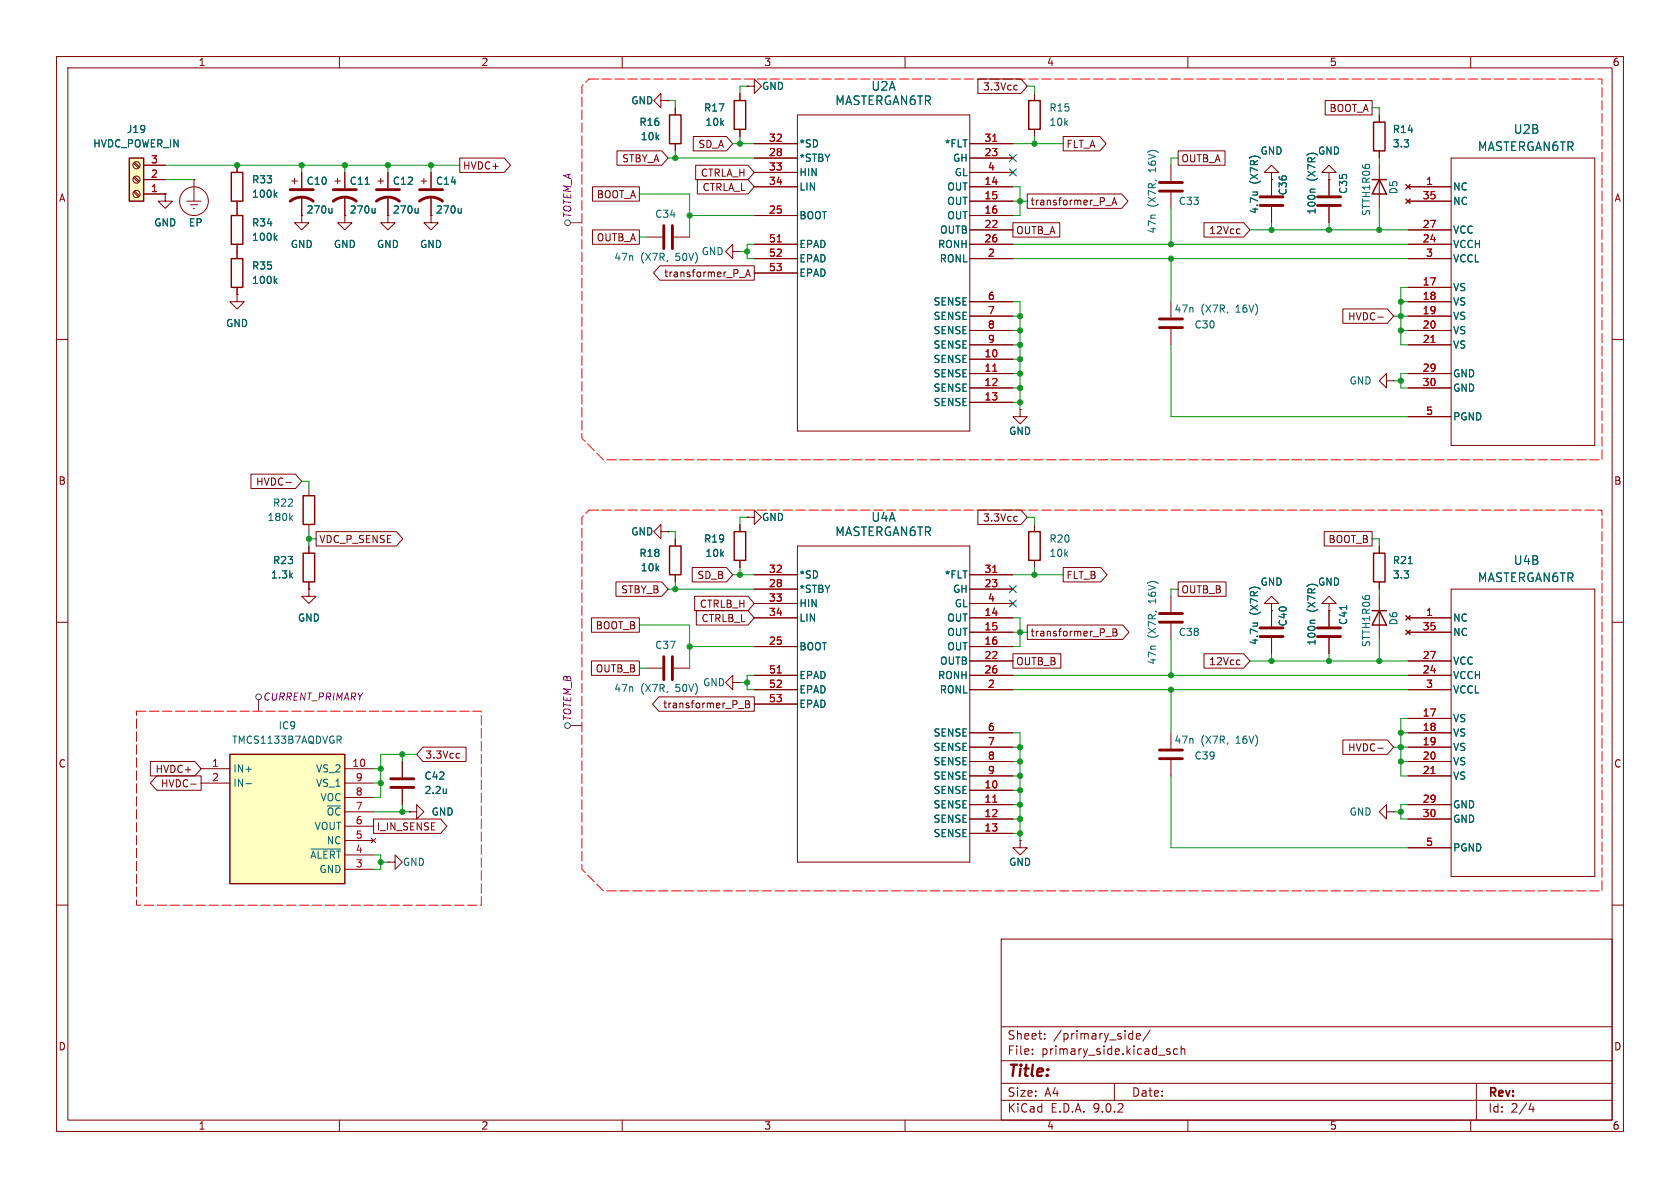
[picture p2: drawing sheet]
<svg xmlns="http://www.w3.org/2000/svg" width="297mm" height="210mm" viewBox="0 0 297 210" stroke-linecap="round" stroke-linejoin="round" font-family="sans-serif">
<g fill="none" stroke="#840000" stroke-width=".18">
<path d="M10 10h277v190h-277zM12 12h273v186h-273zM60 10v2M110 10v2M119.4 19.1v1.2M160 10v2M210 10v2M260 10v2M74.4 32h1M74.9 31.5v1M76.2 38.1v1.3h1.3l-1.3 1.2-1.3-1.2h1.3M76.2 38.1h.1"/>
<path d="M76.2 30.5v2.8M76.2 34.8v3.3M119.4 25.4v1.3M224.8 30.5h1.3l-1.3-1.3-1.3 1.3h1.3v1.3M224.8 31.8h.1M224.8 31.8v2.7M224.8 36.6v2.8M234.9 30.5h1.3l-1.3-1.3-1.2 1.3h1.2v1.3M234.9 31.8h.1M234.9 31.8v2.7M234.9 36.6v2.8M207 53.3v2.8"/>
<path d="M207 58.2v2.8M10 60h2M180.3 72.4v1.3h1.3l-1.3 1.2-1.2-1.2h1.2M180.3 72.4h.1M285 60h2M54.6 86.4v1.2M54.6 92.7v1.3M54.6 96.5v1.3M182.9 92.7v1.3M182.9 99.1v1.2M243.8 96.5v1.3M10 110h2"/>
<path d="M54.6 104.1v1.3h1.3l-1.3 1.3-1.3-1.3h1.3M54.6 104.1h.1M54.6 102.9v1.2M114.3 118.1h2.8M119.1 118.1h2.8M207 105.4v2.8M207 110.2v2.8M224.8 106.7h1.3l-1.3-1.3-1.3 1.3h1.3v1.3M224.8 108h.1M224.8 108v2.7M224.8 112.8v2.8M234.9 106.7h1.3l-1.3-1.3-1.2 1.3h1.2v1.3"/>
<path d="M234.9 108h.1M234.9 108v2.7M234.9 112.8v2.8M243.8 102.9v1.2M285 110h2M207 129.5v2.8M207 134.4v2.8M10 160h2M177 166h108v32h-108zM285 160h2M60 198v2M110 198v2"/>
<path d="M160 198v2M177 194.5h108M177 191.5h108M177 187.5h108M177 181.5h108M182.5 186.3v.1M182.5 185.5v.1M184.7 183.6v.1M184.7 182.8v.1M197 191.5v3M200.1 182.7l.1 .1M200.2 182.2v1.5"/>
<path d="M200.2 183.6l-.1 .1M200.9 183.2l.7-.1-.1-.3-.4-.1-.2 .2 .1 .7h.5M203.3 182.1l-1.3 2M206.5 185.9l.3 .1 .1 .2-.2 .2h-.3M206.5 185.4l.3 .1M208.2 185.5l-.5-.1-.2 .3v.4l.1 .2h.6M208.8 185.5l.2-.1 .4 .1 .1 .9M208.8 184.9v1.5M210 198v2M260 198v2M261 191.5v6.5M270.7 195l-.4 1.1h.9"/>
<path d="M271 195.6v1"/>
</g>
<path d="M118.4 20.3h2v5.1h-2zM53.6 97.8h2v5.1h-2zM53.6 87.6h2v5.1h-2zM181.9 94h2v5.1h-2zM242.8 97.8h2.1v5.1h-2.1z" fill="none" stroke="#840000" stroke-width=".25"/>
<path d="M81.5 36.8v.9M81.5 37.5l-.1 .2M221.5 33.9h.8M222.2 33.9l.1 .1M232.5 33.4h-.7l-.2 .2M51.4 91.5l.3 .5M51.7 91.2l-.5 .5M249 99.6h.7M221.5 110.1h.8M222.2 110.1l.1 .1M232.5 109.6h-.7l-.2 .2M238.1 107v.8" fill="none" stroke="#006464" stroke-width=".18"/>
<g fill="none" stroke="#840000" stroke-width=".51">
<path d="M74.2 35.6a3.3 3.3 0 0 1 4 0M74.2 33.5h4M222.8 34.8h4M222.8 36.3h4M232.9 34.8h4.1M232.9 36.3h4.1M205 56.4h4M205 57.9h4M117.3 116.1v4M118.9 116.1v4M205 108.5h4M205 110h4"/>
<path d="M222.8 111h4M222.8 112.5h4M232.9 111h4.1M232.9 112.5h4.1M205 132.6h4M205 134.1h4"/>
</g>
<path d="M40.6 133.4h20.4v22.8h-20.4z" fill="#ffffc2"/>
<path d="M129.8 17.8h2v5.1h-2zM181.9 17.8h2v5.1h-2zM242.6 31.8h2.5M242.8 21.6h2.1v5.1h-2.1zM243.8 31.8l1.3 2.5h-2.5zM118.4 96.5h2v5.1h-2zM129.8 94h2v5.1h-2zM242.6 108h2.5M243.8 108l1.3 2.5h-2.5zM40.6 133.4h20.4v22.8h-20.4z" fill="none" stroke="#840000" stroke-width=".25"/>
<g fill="none" stroke="#840000" stroke-width=".18">
<path d="M116.8 17.8v-1.3l-1.2 1.3 1.2 1.3v-1.3h1.3M118.1 17.8h.1M130.8 16.5v1.3M132.1 15.2h1.2v-1.2l1.3 1.2-1.3 1.3v-1.3M132.1 15.2h.1M182.9 16.5v1.3M29.2 34.3v1.3h1.3l-1.3 1.2-1.3-1.2h1.3M29.2 34.3h.1M33 35.6h2.6M33.7 36.2h1.2M34.2 36.8h.2M34.3 31.8h.1"/>
<path d="M34.3 31.8v3.8M130.8 22.9v1.2M133.3 25.4h7.7M133.3 27.9h7.7M133.3 30.5h7.7M133.3 33h7.7M133.3 38.1h7.7M141 20.3h30.4v55.9h-30.4zM171.4 25.4h7.7M171.4 27.9h7.7M171.4 30.5h7.7M171.4 33h7.7"/>
<path d="M171.4 38.1h7.7M171.4 35.6h7.7M182.9 22.9v1.2M207 29.2v2.8M207 34v2.8M243.8 20.3v1.3M243.8 26.7v1.2M243.8 29.2v7.6M248.5 32.6l.8 .8M248.5 35.2l.8 .7M248.9 33h7.6M248.9 35.6h7.6"/>
<path d="M249.3 32.6l-.8 .8M249.3 35.2l-.8 .7M256.5 27.9h25.4v50.8h-25.4zM129.5 44.5v-1.3l-1.2 1.3 1.2 1.2v-1.2h1.3M130.8 44.5h.1M133.3 43.2h7.7M133.3 45.7h7.7M133.3 48.3h7.7M171.4 43.2h7.7M171.4 45.7h7.7M171.4 40.6h7.7M171.4 53.3h7.7"/>
<path d="M171.4 55.9h7.7M171.4 58.4h7.7M248.9 43.2h7.6M248.9 45.7h7.6M248.9 40.6h7.6M248.9 53.3h7.6M248.9 55.9h7.6M248.9 58.4h7.6M248.9 50.8h7.6M171.4 61h7.7M171.4 63.5h7.7M171.4 66h7.7"/>
<path d="M171.4 68.6h7.7M171.4 71.1h7.7M245.1 67.3v-1.3l-1.3 1.3 1.3 1.3v-1.3h1.3M246.4 67.3h.1M248.9 61h7.6M248.9 66h7.6M248.9 68.6h7.6M248.9 73.7h7.6M116.8 94v-1.3l-1.2 1.3 1.2 1.3v-1.3h1.3M118.1 94h.1M119.4 95.3v1.2M130.8 92.7v1.3"/>
<path d="M130.8 99.1v1.2M132.1 91.4h1.2v-1.2l1.3 1.2-1.3 1.3v-1.3M132.1 91.4h.1M141 96.5h30.4v55.9h-30.4zM119.4 101.6v1.3M133.3 104.1h7.7M133.3 109.2h7.7M133.3 119.4h7.7M133.3 101.6h7.7M133.3 106.7h7.7M133.3 114.3h7.7M171.4 104.1h7.7"/>
<path d="M171.4 109.2h7.7M171.4 111.8h7.7M171.4 116.8h7.7M171.4 119.4h7.7M171.4 101.6h7.7M171.4 106.7h7.7M171.4 114.3h7.7M243.8 105.4v7.6M248.5 108.8l.8 .8M248.5 111.4l.8 .7M248.9 109.2h7.6M248.9 111.8h7.6"/>
<path d="M248.9 116.8h7.6M248.9 119.4h7.6M249.3 108.8l-.8 .8M249.3 111.4l-.8 .7M256.5 104.1h25.4v50.8h-25.4zM35.6 135.9h5M35.6 138.4h5M61 135.9h5M61 138.4h5M71.1 134.6v2.8M71.1 139.4v2.8M129.5 120.7v-1.3l-1.2 1.3 1.2 1.2v-1.2h1.3"/>
<path d="M130.8 120.7h.1M133.3 121.9h7.7M133.3 124.5h7.7M171.4 121.9h7.7M171.4 129.5h7.7M171.4 132.1h7.7M171.4 134.6h7.7M171.4 137.2h7.7M171.4 139.7h7.7M248.9 121.9h7.6M248.9 127h7.6M248.9 129.5h7.6"/>
<path d="M248.9 132.1h7.6M248.9 134.6h7.6M248.9 137.2h7.6M61 141h5M61 143.5h5M61 146.1h5M61 148.6h5M61 151.1h5M61 153.7h5M65.7 148.2l.7 .8M66.4 148.2l-.7 .8M68.6 152.4h1.2v-1.3l1.3 1.3-1.3 1.3v-1.3"/>
<path d="M68.6 152.4h.1M72.4 143.5h1.3v-1.3l1.2 1.3-1.2 1.3v-1.3M72.4 143.5h.1M171.4 142.2h7.7M171.4 144.8h7.7M171.4 147.3h7.7M180.3 148.6v1.3h1.3l-1.3 1.2-1.2-1.2h1.2M180.3 148.6h.1M245.1 143.5v-1.3l-1.3 1.3 1.3 1.3v-1.3h1.3M246.4 143.5h.1M248.9 142.2h7.6M248.9 144.8h7.6"/>
<path d="M248.9 149.9h7.6"/>
<circle cx="34.3" cy="35.6" r="2.54"/>
</g>
<path d="M43.5 138.5h1M59.9 130.8l.4 .6M60.2 130.2l.1 .2-.1 .3M78.9 139.4v.9M55 150.1h5.2M78.9 140.2h.1" fill="none" stroke="#006464" stroke-width=".18"/>
<path d="M175.5 25h.7M137.4 42.8h.7M175.5 65.6h.7M253 60.5h.7M137.4 119h.7M175.5 101.2h.7M253 136.7h.7M175.5 141.8h.7" fill="none" stroke="#a90000" stroke-width=".18"/>
<path d="M205 32.3h4M205 33.8h4M69.1 137.7h4.1M69.1 139.2h4.1" fill="none" stroke="#840000" stroke-width=".51"/>
<path d="M22.9 27.9h2.5v7.7h-2.5z" fill="#ffffc2"/>
<path d="M22.9 27.9h2.5v7.7h-2.5zM40.9 30.5h2v5.1h-2zM40.9 38.1h2v5.1h-2zM40.9 45.7h2v5.1h-2z" fill="none" stroke="#840000" stroke-width=".25"/>
<g fill="none" stroke="#840000" stroke-width=".18">
<path d="M118.1 17.8h.1M119.4 19.1v1.2M130.8 16.5v1.3M132.1 15.2h.1M172.9 14h7.6l1.1 1.2-1.1 1.3h-7.6zM179.5 15.1h.3M179.8 15.8l-.3 .1M234.3 17.8h8.3v2.5h-8.3zM23.6 34l.9 .8M23.6 31.4l.9 .9M23.6 28.9l.9 .8M23.8 33.8l.9 .8"/>
<path d="M23.8 31.2l.9 .9M23.8 28.7l.9 .8M25.4 34.3h3.8M25.4 31.8h3.8M25.4 29.2h3.8M29.2 34.3h.1M34.3 31.8h.1M41.9 29.2v1.3M41.9 35.6v2.5M51.6 32h1M52.1 31.5v1M53.3 38.1v1.3h1.3l-1.3 1.2-1.2-1.2h1.2"/>
<path d="M53.3 38.1h.1M53.3 30.5v2.8M53.3 34.8v3.3M59.2 32h1M59.7 31.5v1M61 38.1v1.3h1.2l-1.2 1.2-1.3-1.2h1.3M61 38.1h.1M61 30.5v2.8M61 34.8v3.3M66.8 32h1M67.3 31.5v1M68.6 38.1v1.3h1.2l-1.2 1.2-1.3-1.2h1.3"/>
<path d="M68.6 38.1h.1M68.6 30.5v2.8M68.6 34.8v3.3M76.2 38.1h.1M76.2 30.5v2.8M76.2 34.8v3.3M81.3 27.9h7.8l1.2 1.3-1.2 1.3h-7.8zM104.7 33h8.3v2.6h-8.3zM109.1 26.7h7.9l1.1 1.2-1.1 1.3h-7.9zM119.4 25.4v1.3M122.6 24.1h5.8l1.1 1.3-1.1 1.3h-5.8zM123 29.2h9.2l1.1 1.3-1.1 1.3h-9.2z"/>
<path d="M123.3 31.7h8.9l1.1 1.3-1.1 1.3h-8.9zM130.8 22.9v1.2M133.3 33h7.7M133.3 25.4h7.7M133.3 27.9h7.7M133.3 30.5h7.7M133.3 38.1h7.7M171.4 33h7.7M171.4 35.6h7.7M171.4 25.4h7.7M171.4 27.9h7.7M171.4 30.5h7.7"/>
<path d="M171.4 38.1h7.7M179.1 39.4h8.3v2.5h-8.3zM181.6 34.3h16.7l1.1 1.3-1.1 1.2h-16.7zM188 24.1h6.4l1.1 1.3-1.1 1.3h-6.4zM195.5 36.4h1M196.6 36.2l.4-1.2 .4 1.2M196.7 35.9h.6M208.3 26.7h8.3v2.5h-8.3zM212.8 39.4h7.1l1.1 1.2-1.1 1.3h-7.1zM224.8 31.8h.1M224.8 31.8v2.7M224.8 36.6v2.8"/>
<path d="M234.9 31.8h.1M234.9 31.8v2.7M234.9 36.6v2.8M243.8 20.3v1.3M243.8 26.7v1.2M248.5 32.6l.8 .8M248.5 35.2l.8 .7M248.9 33h7.6M248.9 35.6h7.6M249.3 32.6l-.8 .8M249.3 35.2l-.8 .7M41.9 52.1v1.2h1.3l-1.3 1.3-1.3-1.3h1.3"/>
<path d="M41.9 52.1h.1M41.9 43.2v2.5M41.9 50.8v1.3M104.7 40.6h8.3v2.6h-8.3zM114.3 41.9h2.8M116.7 47h16.6v2.5h-16.6l-1.2-1.2zM119.1 41.9h2.8M130.7 49.1h1M131.8 48.9l.4-1.2 .5 1.2M131.9 48.6h.6M133.3 43.2h7.7M133.3 45.7h7.7"/>
<path d="M133.3 48.3h7.7M171.4 40.6h7.7M171.4 43.2h7.7M171.4 45.7h7.7M171.4 53.3h7.7M171.4 55.9h7.7M171.4 58.4h7.7M219.1 40.5h.1M219.2 41.2l-.1 .1M237.4 54.6h7.9l1.1 1.3-1.1 1.3h-7.9zM243.6 56.1h.9M248.9 40.6h7.6"/>
<path d="M248.9 43.2h7.6M248.9 45.7h7.6M248.9 50.8h7.6M248.9 53.3h7.6M248.9 55.9h7.6M248.9 58.4h7.6M171.4 61h7.7M171.4 66h7.7M171.4 68.6h7.7M171.4 63.5h7.7M171.4 71.1h7.7M180.3 72.4h.1"/>
<path d="M248.9 61h7.6M248.9 66h7.6M248.9 68.6h7.6M248.9 73.7h7.6M44.4 83.8h7.8l1.1 1.3-1.1 1.3h-7.8zM50.5 85.3h1M54.6 96.5v1.3M55.9 94h14.2l1.1 1.3-1.1 1.2h-14.2zM118.1 94h.1M119.4 95.3v1.2M130.8 92.7v1.3M130.8 99.1v1.2"/>
<path d="M132.1 91.4h.1M172.9 90.2h7.6l1.1 1.2-1.1 1.3h-7.6zM179.5 91.3h.3M179.8 92l-.3 .1M234.1 94h8.5v2.5h-8.5zM243.8 96.5v1.3M54.6 104.1h.1M54.6 102.9v1.2M104.6 109.2h8.4v2.6h-8.4zM104.6 116.8h8.4v2.6h-8.4zM108.9 102.9h8.1l1.1 1.2-1.1 1.3h-8.1zM119.4 101.6v1.3"/>
<path d="M122.4 100.3h6l1.1 1.3-1.1 1.3h-6zM122.8 105.4h9.4l1.1 1.3-1.1 1.3h-9.4zM123.1 107.9h9.1l1.1 1.3-1.1 1.3h-9.1zM133.3 109.2h7.7M133.3 119.4h7.7M133.3 101.6h7.7M133.3 104.1h7.7M133.3 106.7h7.7M133.3 114.3h7.7M171.4 111.8h7.7M171.4 109.2h7.7M171.4 116.8h7.7"/>
<path d="M171.4 119.4h7.7M171.4 101.6h7.7M171.4 104.1h7.7M171.4 106.7h7.7M171.4 114.3h7.7M179.1 115.6h8.4v2.5h-8.4zM181.6 110.5h16.9l1.1 1.3-1.1 1.2h-16.9zM188 100.3h6.6l1.1 1.3-1.1 1.3h-6.6zM195.5 112.6h1M196.8 111.2h.4l.2 .2-.2 .4 .2 .1 .1 .3-.3 .2h-.4zM196.8 111.8h.4M208.3 102.9h8.5v2.5h-8.5z"/>
<path d="M212.8 115.6h7.1l1.1 1.2-1.1 1.3h-7.1zM219.1 116.7h.1M219.2 117.4l-.1 .1M224.8 108h.1M224.8 108v2.7M224.8 112.8v2.8M234.9 108h.1M234.9 108v2.7M234.9 112.8v2.8M243.8 102.9v1.2M248.5 108.8l.8 .8M248.5 111.4l.8 .7"/>
<path d="M248.9 111.8h7.6M248.9 109.2h7.6M248.9 116.8h7.6M248.9 119.4h7.6M249.3 108.8l-.8 .8M249.3 111.4l-.8 .7M26.6 134.6h7.8l1.2 1.3-1.2 1.3h-7.8zM27.7 137.2h7.9v2.5h-7.9l-1.1-1.3zM33.7 138.6h1M71.1 134.6v2.8M71.1 139.4v2.8M74.8 132.1h7.6v2.5h-7.6l-1.1-1.2z"/>
<path d="M80.9 133.2h.3M81.2 134h-.3M116.5 123.2h16.8v2.5h-16.8l-1.1-1.2zM130.5 125.3h1M131.8 123.9h.4l.3 .2-.3 .4 .3 .1v.3l-.2 .2h-.5zM131.8 124.5h.4M133.3 124.5h7.7M133.3 121.9h7.7M171.4 121.9h7.7M171.4 129.5h7.7M171.4 132.1h7.7M171.4 134.6h7.7"/>
<path d="M171.4 137.2h7.7M171.4 139.7h7.7M237.4 130.8h7.9l1.1 1.3-1.1 1.3h-7.9zM243.6 132.3h.9M248.9 121.9h7.6M248.9 127h7.6M248.9 129.5h7.6M248.9 132.1h7.6M248.9 134.6h7.6M248.9 137.2h7.6M66 144.8h11.9l1.1 1.3-1.1 1.2h-11.9zM72.4 143.5h.1"/>
<path d="M171.4 142.2h7.7M171.4 144.8h7.7M171.4 147.3h7.7M180.3 148.6h.1M248.9 142.2h7.6M248.9 144.8h7.6M248.9 149.9h7.6"/>
<circle cx="24.1" cy="31.7" r=".63"/>
<circle cx="24.1" cy="34.3" r=".63"/>
<circle cx="24.1" cy="29.2" r=".63"/>
</g>
<path d="M51.3 35.6a3.3 3.3 0 0 1 4.1 0M51.3 33.5h4.1M58.9 35.6a3.3 3.3 0 0 1 4.1 0M58.9 33.5h4.1M66.5 35.6a3.3 3.3 0 0 1 4.1 0M66.5 33.5h4.1M117.3 39.9v4M118.9 39.9v4" fill="none" stroke="#840000" stroke-width=".51"/>
<g fill="none" stroke="#006464" stroke-width=".18">
<path d="M48.6 34.4l.4 .5M49 34l-.5 .5M58.7 36.8v.9M58.7 37.5l-.2 .2M64.6 32.6h.7M66.3 36.8v.9M66.3 37.5l-.2 .2M73.9 36.8v.9M73.9 37.5l-.2 .2M81.5 36.8v.9M81.5 37.5l-.1 .2M221.5 33.9h.8"/>
<path d="M222.2 33.9l.1 .1M232.5 33.4h-.7l-.2 .2M48.6 42l.4 .5M48.6 49.6l.4 .5M49 41.6l-.5 .5M49 49.3l-.5 .4M249 99.6h.7M221.5 110.1h.8M222.2 110.1l.1 .1M232.5 109.6h-.7l-.2 .2M238.1 107v.8M78.9 139.4v.9"/>
<path d="M78.9 140.2h.1"/>
</g>
<g fill="none" stroke="#484848" stroke-width=".18">
<path d="M100.8 39.4h2.1M45.7 123.7v2M100.8 128.3h2.1"/>
<circle cx="100.3" cy="39.4" r=".51"/>
<circle cx="45.7" cy="123.2" r=".51"/>
<circle cx="100.3" cy="128.3" r=".51"/>
</g>
<path d="M104.1 14h179.1v67.3h-176.5l-3.8-3.8v-62.3l1.2-1.2M104.1 90.2h179.1v67.3h-176.5l-3.8-3.8v-62.3l1.2-1.2M24.1 125.7h61v34.3h-61v-34.3" fill="none" stroke="#f00" stroke-width=".18" stroke-dasharray="1.7 .6"/>
<g fill="none" stroke="#009600" stroke-width=".18">
<path d="M118.1 17.8h1.3v1.3M132.1 15.2h-1.3v1.3M181.6 15.2h1.3v1.3M242.6 19.1h1.2v1.2M29.2 29.2h52.1M29.2 31.8h5.1M53.3 29.2v1.3M61 29.2v1.3M68.6 29.2v1.3M76.2 29.2v1.3M113 34.3h8.9v7.6M118.1 27.9h15.2"/>
<path d="M119.4 26.7v1.2M121.9 38.1h11.4M129.5 25.4h3.8M130.8 24.1v1.3M179.1 33h1.2v5.1h-1.2M179.1 25.4h8.9M179.1 35.6h2.5M182.9 24.1v1.3M207 36.8v6.4M208.3 27.9h-1.3v1.3M224.8 39.4v1.2M234.9 39.4v1.2"/>
<path d="M243.8 27.9v1.3M243.8 36.8v3.8M113 41.9h1.3M130.8 44.5h1.3M133.3 43.2h-1.2v2.5h1.2M179.1 43.2h69.8M179.1 55.9h1.2M179.1 53.3h1.2v19.1M179.1 58.4h1.2M179.1 45.7h69.8M207 45.7v7.6M221 40.6h27.9"/>
<path d="M246.4 55.9h2.5M247.6 58.4h1.3M247.6 53.3h1.3M248.9 50.8h-1.3v10.2h1.3M179.1 61h1.2M179.1 66h1.2M179.1 68.6h1.2M179.1 71.1h1.2M179.1 63.5h1.2M207 61v12.7h41.9M246.4 67.3h1.2M248.9 66h-1.3v2.6h1.3"/>
<path d="M53.3 85.1h1.3v1.3M54.6 95.3h1.3M54.6 94v2.5M118.1 94h1.3v1.3M132.1 91.4h-1.3v1.3M181.6 91.4h1.3v1.3M242.6 95.3h1.2v1.2M113 110.5h8.9v7.6M113 118.1h1.3M118.1 104.1h15.2M119.4 102.9v1.2M121.9 114.3h11.4"/>
<path d="M129.5 101.6h3.8M130.8 100.3v1.3M133.3 119.4h-1.2v2.5h1.2M179.1 109.2h1.2v5.1h-1.2M179.1 111.8h2.5M179.1 101.6h8.9M179.1 119.4h69.8M182.9 100.3v1.3M207 113v6.4M208.3 104.1h-1.3v1.3M221 116.8h27.9M224.8 115.6v1.2"/>
<path d="M234.9 115.6v1.2M243.8 104.1v1.3M243.8 113v3.8M66 135.9h1.3M66 138.4h1.3M71.1 133.4v1.2M73.7 133.4h-6.4v7.6h-1.3M130.8 120.7h1.3M179.1 129.5h1.2v19.1M179.1 134.6h1.2M179.1 121.9h69.8M179.1 137.2h1.2"/>
<path d="M179.1 139.7h1.2M179.1 132.1h1.2M207 121.9v7.6M207 137.2v12.7h41.9M246.4 132.1h2.5M247.6 134.6h1.3M247.6 129.5h1.3M248.9 127h-1.3v10.2h1.3M66 143.5h6.4M66 151.1h1.3v2.6h-1.3M67.3 152.4h1.3M71.1 142.2v1.3"/>
<path d="M179.1 142.2h1.2M179.1 144.8h1.2M179.1 147.3h1.2M246.4 143.5h1.2M248.9 142.2h-1.3v2.6h1.3"/>
</g>
<path d="M178.5 29.9l1.2 1.2M178.5 27.3l1.2 1.2M179.7 29.9l-1.2 1.2M179.7 27.3l-1.2 1.2M178.5 106.1l1.2 1.2M178.5 103.5l1.2 1.2M179.7 106.1l-1.2 1.2M179.7 103.5l-1.2 1.2" fill="none" stroke="#000084" stroke-width=".18"/>
<path d="M175.5 25h.7M137.4 42.8h.7M175.5 65.6h.7M253 60.5h.7M137.4 119h.7M175.5 101.2h.7M253 136.7h.7M175.5 141.8h.7" fill="none" stroke="#a90000" stroke-width=".18"/>
<g fill="#009600" stroke="#009600" stroke-width=".18">
<circle cx="247.6" cy="134.6" r=".46"/>
<circle cx="234.9" cy="116.8" r=".46"/>
<circle cx="243.8" cy="116.8" r=".46"/>
<circle cx="247.6" cy="143.5" r=".46"/>
<circle cx="247.6" cy="129.5" r=".46"/>
<circle cx="247.6" cy="132.1" r=".46"/>
<circle cx="224.8" cy="116.8" r=".46"/>
<circle cx="180.3" cy="61" r=".46"/>
<circle cx="180.3" cy="63.5" r=".46"/>
<circle cx="182.9" cy="25.4" r=".46"/>
<circle cx="180.3" cy="55.9" r=".46"/>
<circle cx="180.3" cy="58.4" r=".46"/>
<circle cx="180.3" cy="35.6" r=".46"/>
<circle cx="234.9" cy="40.6" r=".46"/>
<circle cx="247.6" cy="53.3" r=".46"/>
<circle cx="243.8" cy="40.6" r=".46"/>
<circle cx="247.6" cy="67.3" r=".46"/>
<circle cx="247.6" cy="58.4" r=".46"/>
<circle cx="247.6" cy="55.9" r=".46"/>
<circle cx="224.8" cy="40.6" r=".46"/>
<circle cx="180.3" cy="134.6" r=".46"/>
<circle cx="180.3" cy="132.1" r=".46"/>
<circle cx="180.3" cy="137.2" r=".46"/>
<circle cx="180.3" cy="142.2" r=".46"/>
<circle cx="180.3" cy="139.7" r=".46"/>
<circle cx="180.3" cy="111.8" r=".46"/>
<circle cx="207" cy="119.4" r=".46"/>
<circle cx="207" cy="121.9" r=".46"/>
<circle cx="182.9" cy="101.6" r=".46"/>
<circle cx="180.3" cy="144.8" r=".46"/>
<circle cx="180.3" cy="147.3" r=".46"/>
<circle cx="180.3" cy="68.6" r=".46"/>
<circle cx="180.3" cy="71.1" r=".46"/>
<circle cx="207" cy="45.7" r=".46"/>
<circle cx="207" cy="43.2" r=".46"/>
<circle cx="132.1" cy="120.7" r=".46"/>
<circle cx="180.3" cy="66" r=".46"/>
<circle cx="130.8" cy="101.6" r=".46"/>
<circle cx="132.1" cy="44.5" r=".46"/>
<circle cx="130.8" cy="25.4" r=".46"/>
<circle cx="41.9" cy="29.2" r=".46"/>
<circle cx="61" cy="29.2" r=".46"/>
<circle cx="76.2" cy="29.2" r=".46"/>
<circle cx="121.9" cy="38.1" r=".46"/>
<circle cx="119.4" cy="27.9" r=".46"/>
<circle cx="53.3" cy="29.2" r=".46"/>
<circle cx="68.6" cy="29.2" r=".46"/>
<circle cx="71.1" cy="143.5" r=".46"/>
<circle cx="71.1" cy="133.4" r=".46"/>
<circle cx="67.3" cy="138.4" r=".46"/>
<circle cx="67.3" cy="135.9" r=".46"/>
<circle cx="67.3" cy="152.4" r=".46"/>
<circle cx="54.6" cy="95.3" r=".46"/>
<circle cx="121.9" cy="114.3" r=".46"/>
<circle cx="119.4" cy="104.1" r=".46"/>
</g>
<text font-size="2.8" fill="#840000" x="178" y="190.9">Title:</text>
<g font-size="2.1" fill="#006464">
<text x="154" y="16.2">U2A</text>
<text x="147.6" y="18.8">MASTERGAN6TR</text>
<text x="267.5" y="23.9">U2B</text>
<text x="261.2" y="26.9">MASTERGAN6TR</text>
<text x="147.6" y="95">MASTERGAN6TR</text>
<text x="154" y="92.4">U4A</text>
<text x="267.5" y="100.1">U4B</text>
<text x="261.2" y="103.1">MASTERGAN6TR</text>
</g>
<g font-size="2.1" fill="#840000">
<text x="178" y="184">Sheet:</text>
<text x="186.2" y="184">/primary_side/</text>
<text x="178" y="186.7">File:</text>
<text x="184.1" y="186.7">primary_side.kicad_sch</text>
<text x="178" y="196.9">KiCad</text>
<text x="178" y="194.1">Size:</text>
<text x="184.7" y="194.1">A4</text>
<text x="185.7" y="196.9">E.D.A.</text>
<text x="193.3" y="196.9">9.0.2</text>
<text x="200" y="194.1">Date:</text>
<text x="263" y="194.3">Rev:</text>
<text x="263" y="196.9">Id:</text>
<text x="267.1" y="196.9">2/4</text>
</g>
<g font-size="1.8" fill="#840000">
<text x="35" y="11.9">1</text>
<text x="85" y="11.9">2</text>
<text x="135" y="11.9">3</text>
<text x="185" y="11.9">4</text>
<text x="235" y="11.9">5</text>
<text x="285" y="11.9">6</text>
<text x="173.7" y="16.2">3.3Vcc</text>
<text x="234.9" y="20">BOOT_A</text>
<text x="109.9" y="28.9">STBY_A</text>
<text x="123.4" y="26.4">SD_A</text>
<text x="188.4" y="26.4">FLT_A</text>
<text x="208.8" y="28.9">OUTB_A</text>
<text x="10.3" y="35.9">A</text>
<text x="81.8" y="30.2">HVDC+</text>
<text x="105.4" y="35.2">BOOT_A</text>
<text x="123.8" y="31.4">CTRLA_H</text>
<text x="124.1" y="34">CTRLA_L</text>
<text x="285.3" y="35.9">A</text>
<text x="179.5" y="41.6">OUTB_A</text>
<text x="182.1" y="36.5">transformer_P_A</text>
<text x="213.7" y="41.6">12Vcc</text>
<text x="105.4" y="42.9">OUTB_A</text>
<text x="117.3" y="49.2">transformer_P_A</text>
<text x="238.2" y="56.8">HVDC-</text>
<text x="10.3" y="85.9">B</text>
<text x="45.2" y="86">HVDC-</text>
<text x="285.3" y="85.9">B</text>
<text x="173.7" y="92.4">3.3Vcc</text>
<text x="56.4" y="96.2">VDC_P_SENSE</text>
<text x="234.8" y="96.2">BOOT_B</text>
<text x="109.7" y="105.1">STBY_B</text>
<text x="123.2" y="102.6">SD_B</text>
<text x="123.6" y="107.6">CTRLB_H</text>
<text x="188.4" y="102.6">FLT_B</text>
<text x="208.8" y="105.1">OUTB_B</text>
<text x="105.2" y="111.4">BOOT_B</text>
<text x="123.9" y="110.2">CTRLB_L</text>
<text x="182.1" y="112.7">transformer_P_B</text>
<text x="105.2" y="119.1">OUTB_B</text>
<text x="179.5" y="117.8">OUTB_B</text>
<text x="213.7" y="117.8">12Vcc</text>
<text x="117.1" y="125.4">transformer_P_B</text>
<text x="10.3" y="135.9">C</text>
<text x="27.4" y="136.8">HVDC+</text>
<text x="75.1" y="134.3">3.3Vcc</text>
<text x="238.2" y="133">HVDC-</text>
<text x="285.3" y="135.9">C</text>
<text x="28.3" y="139.4">HVDC-</text>
<text x="66.5" y="147">I_IN_SENSE</text>
<text x="10.3" y="185.9">D</text>
<text x="285.3" y="185.9">D</text>
<text x="35" y="199.9">1</text>
<text x="85" y="199.9">2</text>
<text x="135" y="199.9">3</text>
<text x="185" y="199.9">4</text>
<text x="235" y="199.9">5</text>
<text x="285" y="199.9">6</text>
</g>
<g font-size="1.8" fill="#006464">
<text x="134.6" y="16.1">GND</text>
<text x="22.3" y="23.7">J19</text>
<text x="111.5" y="18.6">GND</text>
<text x="112.9" y="22.5">R16</text>
<text x="124.4" y="19.9">R17</text>
<text x="124.6" y="22.5">10k</text>
<text x="185.4" y="22.5">10k</text>
<text x="185.4" y="19.9">R15</text>
<text x="246.1" y="23.7">R14</text>
<text x="16.4" y="26.3">HVDC_POWER_IN</text>
<text x="113.2" y="25">10k</text>
<text x="141.2" y="26.3">*SD</text>
<text x="141.2" y="28.8">*STBY</text>
<text x="166.9" y="26.3">*FLT</text>
<text x="168.4" y="28.8">GH</text>
<text x="222.8" y="27.5">GND</text>
<text x="232.9" y="27.5">GND</text>
<text x="246.1" y="26.3">3.3</text>
<text x="44.5" y="32.6">R33</text>
<text x="44.5" y="35.2">100k</text>
<text x="54.1" y="32.9">C10</text>
<text x="61.7" y="32.9">C11</text>
<text x="69.4" y="32.9">C12</text>
<text x="77" y="32.9">C14</text>
<text x="141.2" y="31.3">HIN</text>
<text x="141.2" y="33.9">LIN</text>
<text x="167.4" y="33.9">OUT</text>
<text x="168.7" y="31.3">GL</text>
<text x="204.6" y="30.3" transform="rotate(-90 204.6 30.3)">16V)</text>
<text x="222.6" y="32.6" transform="rotate(-90 222.6 32.6)">(X7R)</text>
<text x="227.7" y="34.6" transform="rotate(-90 227.7 34.6)">C36</text>
<text x="232.8" y="32.1" transform="rotate(-90 232.8 32.1)">(X7R)</text>
<text x="238.4" y="34.4" transform="rotate(-90 238.4 34.4)">C35</text>
<text x="247.2" y="34.4" transform="rotate(-90 247.2 34.4)">D5</text>
<text x="256.8" y="33.9">NC</text>
<text x="27.2" y="40.2">GND</text>
<text x="33.3" y="40.2">EP</text>
<text x="44.5" y="40.2">R34</text>
<text x="54.1" y="37.9">270u</text>
<text x="61.7" y="37.9">270u</text>
<text x="69.4" y="37.9">270u</text>
<text x="77" y="37.9">270u</text>
<text x="115.7" y="38.7">C34</text>
<text x="141.2" y="39">BOOT</text>
<text x="166.1" y="41.5">OUTB</text>
<text x="167.4" y="36.4">OUT</text>
<text x="167.4" y="39">OUT</text>
<text x="204.6" y="41.4" transform="rotate(-90 204.6 41.4)">47n</text>
<text x="204.6" y="36.7" transform="rotate(-90 204.6 36.7)">(X7R,</text>
<text x="208.3" y="36.4">C33</text>
<text x="222.6" y="37.9" transform="rotate(-90 222.6 37.9)">4.7u</text>
<text x="232.8" y="38" transform="rotate(-90 232.8 38)">100n</text>
<text x="242.4" y="38.3" transform="rotate(-90 242.4 38.3)">STTH1R06</text>
<text x="256.8" y="36.4">NC</text>
<text x="256.8" y="41.5">VCC</text>
<text x="44.5" y="42.8">100k</text>
<text x="44.5" y="47.9">R35</text>
<text x="51.3" y="44">GND</text>
<text x="58.9" y="44">GND</text>
<text x="66.5" y="44">GND</text>
<text x="74.2" y="44">GND</text>
<text x="108.5" y="46.3">47n</text>
<text x="113.2" y="46.3">(X7R,</text>
<text x="119.5" y="46.3">50V)</text>
<text x="123.9" y="45.3">GND</text>
<text x="141.2" y="44">EPAD</text>
<text x="141.2" y="46.6">EPAD</text>
<text x="165.7" y="44">RONH</text>
<text x="166" y="46.6">RONL</text>
<text x="256.8" y="44">VCCH</text>
<text x="256.8" y="46.6">VCCL</text>
<text x="44.5" y="50.4">100k</text>
<text x="141.2" y="49.1">EPAD</text>
<text x="256.8" y="51.7">VS</text>
<text x="39.9" y="58">GND</text>
<text x="164.9" y="54.2">SENSE</text>
<text x="164.9" y="56.7">SENSE</text>
<text x="164.9" y="59.3">SENSE</text>
<text x="207.5" y="55.5">47n</text>
<text x="211.1" y="58.3">C30</text>
<text x="212.3" y="55.5">(X7R,</text>
<text x="218.6" y="55.5">16V)</text>
<text x="256.8" y="54.2">VS</text>
<text x="256.8" y="56.7">VS</text>
<text x="256.8" y="59.3">VS</text>
<text x="164.9" y="61.8">SENSE</text>
<text x="164.9" y="64.4">SENSE</text>
<text x="256.8" y="61.8">VS</text>
<text x="164.9" y="66.9">SENSE</text>
<text x="164.9" y="69.4">SENSE</text>
<text x="164.9" y="72">SENSE</text>
<text x="238.5" y="68.2">GND</text>
<text x="256.8" y="66.9">GND</text>
<text x="256.8" y="69.4">GND</text>
<text x="178.3" y="77.1">GND</text>
<text x="256.8" y="74.5">PGND</text>
<text x="48.2" y="89.8">R22</text>
<text x="47.2" y="92.3">180k</text>
<text x="111.5" y="94.8">GND</text>
<text x="134.6" y="92.3">GND</text>
<text x="48.2" y="99.9">R23</text>
<text x="112.9" y="98.7">R18</text>
<text x="113.2" y="101.2">10k</text>
<text x="124.4" y="96.1">R19</text>
<text x="124.6" y="98.7">10k</text>
<text x="185.4" y="98.7">10k</text>
<text x="185.4" y="96.1">R20</text>
<text x="246.1" y="99.9">R21</text>
<text x="47.8" y="102.5">1.3k</text>
<text x="141.2" y="102.5">*SD</text>
<text x="141.2" y="105">*STBY</text>
<text x="141.2" y="107.5">HIN</text>
<text x="166.9" y="102.5">*FLT</text>
<text x="168.4" y="105">GH</text>
<text x="168.7" y="107.5">GL</text>
<text x="204.6" y="106.5" transform="rotate(-90 204.6 106.5)">16V)</text>
<text x="222.8" y="103.7">GND</text>
<text x="232.9" y="103.7">GND</text>
<text x="246.1" y="102.5">3.3</text>
<text x="52.6" y="110.1">GND</text>
<text x="141.2" y="110.1">LIN</text>
<text x="167.4" y="110.1">OUT</text>
<text x="167.4" y="112.6">OUT</text>
<text x="204.6" y="112.9" transform="rotate(-90 204.6 112.9)">(X7R,</text>
<text x="208.3" y="112.6">C38</text>
<text x="222.6" y="108.8" transform="rotate(-90 222.6 108.8)">(X7R)</text>
<text x="227.7" y="110.8" transform="rotate(-90 227.7 110.8)">C40</text>
<text x="232.8" y="108.3" transform="rotate(-90 232.8 108.3)">(X7R)</text>
<text x="238.4" y="110.6" transform="rotate(-90 238.4 110.6)">C41</text>
<text x="247.2" y="110.6" transform="rotate(-90 247.2 110.6)">D6</text>
<text x="256.8" y="110.1">NC</text>
<text x="256.8" y="112.6">NC</text>
<text x="115.7" y="114.9">C37</text>
<text x="141.2" y="115.2">BOOT</text>
<text x="166.1" y="117.7">OUTB</text>
<text x="167.4" y="115.2">OUT</text>
<text x="204.6" y="117.6" transform="rotate(-90 204.6 117.6)">47n</text>
<text x="222.6" y="114.1" transform="rotate(-90 222.6 114.1)">4.7u</text>
<text x="232.8" y="114.2" transform="rotate(-90 232.8 114.2)">100n</text>
<text x="242.4" y="114.5" transform="rotate(-90 242.4 114.5)">STTH1R06</text>
<text x="256.8" y="117.7">VCC</text>
<text x="108.5" y="122.5">47n</text>
<text x="113.2" y="122.5">(X7R,</text>
<text x="119.5" y="122.5">50V)</text>
<text x="124.2" y="121.5">GND</text>
<text x="141.2" y="120.2">EPAD</text>
<text x="141.2" y="122.8">EPAD</text>
<text x="141.2" y="125.3">EPAD</text>
<text x="165.7" y="120.2">RONH</text>
<text x="166" y="122.8">RONL</text>
<text x="256.8" y="120.2">VCCH</text>
<text x="256.8" y="122.8">VCCL</text>
<text x="40.9" y="131.7">TMCS1133B7AQDVGR</text>
<text x="49.2" y="129.1">IC9</text>
<text x="164.9" y="130.4">SENSE</text>
<text x="207.5" y="131.7">47n</text>
<text x="212.3" y="131.7">(X7R,</text>
<text x="218.6" y="131.7">16V)</text>
<text x="256.8" y="127.9">VS</text>
<text x="256.8" y="130.4">VS</text>
<text x="41.1" y="136.8">IN+</text>
<text x="55.8" y="136.8">VS_2</text>
<text x="164.9" y="132.9">SENSE</text>
<text x="164.9" y="135.5">SENSE</text>
<text x="211.1" y="134.5">C39</text>
<text x="256.8" y="132.9">VS</text>
<text x="256.8" y="135.5">VS</text>
<text x="41.1" y="139.3">IN-</text>
<text x="55.8" y="139.3">VS_1</text>
<text x="56.6" y="141.8">VOC</text>
<text x="74.9" y="138">C42</text>
<text x="74.9" y="140.6">2.2u</text>
<text x="164.9" y="138">SENSE</text>
<text x="164.9" y="140.6">SENSE</text>
<text x="164.9" y="143.1">SENSE</text>
<text x="256.8" y="138">VS</text>
<text x="256.8" y="143.1">GND</text>
<text x="55.5" y="146.9">VOUT</text>
<text x="57.6" y="144.4">~{OC}</text>
<text x="57.6" y="149.5">NC</text>
<text x="76.2" y="144.4">GND</text>
<text x="164.9" y="145.6">SENSE</text>
<text x="164.9" y="148.2">SENSE</text>
<text x="238.5" y="144.4">GND</text>
<text x="256.8" y="145.6">GND</text>
<text x="54.7" y="152">~{ALERT}</text>
<text x="56.4" y="154.5">GND</text>
<text x="71.1" y="153.3">GND</text>
<text x="178.3" y="153.3">GND</text>
<text x="256.8" y="150.7">PGND</text>
</g>
<g font-size="1.8" fill="#a90000">
<text x="26.6" y="29">3</text>
<text x="135.8" y="25.1">32</text>
<text x="135.8" y="27.7">28</text>
<text x="173.9" y="25.1">31</text>
<text x="173.9" y="27.7">23</text>
<text x="26.6" y="34">1</text>
<text x="26.6" y="31.5">2</text>
<text x="135.8" y="30.2">33</text>
<text x="135.8" y="32.8">34</text>
<text x="173.9" y="32.8">14</text>
<text x="173.9" y="35.3">15</text>
<text x="174.6" y="30.2">4</text>
<text x="251.4" y="35.3">35</text>
<text x="252" y="32.8">1</text>
<text x="135.8" y="37.8">25</text>
<text x="173.9" y="37.8">16</text>
<text x="173.9" y="40.4">22</text>
<text x="251.4" y="40.4">27</text>
<text x="135.8" y="42.9">51</text>
<text x="135.8" y="45.5">52</text>
<text x="173.9" y="42.9">26</text>
<text x="174.6" y="45.5">2</text>
<text x="251.4" y="42.9">24</text>
<text x="252" y="45.5">3</text>
<text x="135.8" y="48">53</text>
<text x="174.6" y="53.1">6</text>
<text x="251.4" y="50.5">17</text>
<text x="251.4" y="53.1">18</text>
<text x="174.6" y="55.6">7</text>
<text x="174.6" y="58.2">8</text>
<text x="251.4" y="55.6">19</text>
<text x="251.4" y="58.2">20</text>
<text x="173.9" y="63.2">10</text>
<text x="173.9" y="65.8">11</text>
<text x="174.6" y="60.7">9</text>
<text x="251.4" y="60.7">21</text>
<text x="251.4" y="65.8">29</text>
<text x="173.9" y="68.3">12</text>
<text x="173.9" y="70.9">13</text>
<text x="251.4" y="68.3">30</text>
<text x="252" y="73.4">5</text>
<text x="135.8" y="101.3">32</text>
<text x="173.9" y="101.3">31</text>
<text x="135.8" y="103.9">28</text>
<text x="135.8" y="106.4">33</text>
<text x="173.9" y="103.9">23</text>
<text x="174.6" y="106.4">4</text>
<text x="135.8" y="109">34</text>
<text x="173.9" y="109">14</text>
<text x="173.9" y="111.5">15</text>
<text x="251.4" y="111.5">35</text>
<text x="252" y="109">1</text>
<text x="135.8" y="114">25</text>
<text x="135.8" y="119.1">51</text>
<text x="173.9" y="114">16</text>
<text x="173.9" y="116.6">22</text>
<text x="173.9" y="119.1">26</text>
<text x="251.4" y="116.6">27</text>
<text x="251.4" y="119.1">24</text>
<text x="135.8" y="121.7">52</text>
<text x="135.8" y="124.2">53</text>
<text x="174.6" y="121.7">2</text>
<text x="252" y="121.7">3</text>
<text x="174.6" y="129.3">6</text>
<text x="174.6" y="131.8">7</text>
<text x="251.4" y="126.7">17</text>
<text x="251.4" y="129.3">18</text>
<text x="251.4" y="131.8">19</text>
<text x="37.4" y="135.6">1</text>
<text x="62.2" y="135.6">10</text>
<text x="174.6" y="134.4">8</text>
<text x="174.6" y="136.9">9</text>
<text x="251.4" y="134.4">20</text>
<text x="251.4" y="136.9">21</text>
<text x="37.4" y="138.2">2</text>
<text x="62.8" y="138.2">9</text>
<text x="62.8" y="140.7">8</text>
<text x="62.8" y="143.3">7</text>
<text x="173.9" y="139.4">10</text>
<text x="173.9" y="142">11</text>
<text x="251.4" y="142">29</text>
<text x="62.8" y="145.8">6</text>
<text x="62.8" y="148.3">5</text>
<text x="173.9" y="144.5">12</text>
<text x="173.9" y="147.1">13</text>
<text x="251.4" y="144.5">30</text>
<text x="252" y="149.6">5</text>
<text x="62.8" y="150.9">4</text>
<text x="62.8" y="153.4">3</text>
</g>
<g font-size="1.8" fill="#840084">
<text x="101.2" y="38.7" transform="rotate(-90 101.2 38.7)">TOTEM_A</text>
<text x="46.4" y="124.1">CURRENT_PRIMARY</text>
<text x="101.2" y="127.6" transform="rotate(-90 101.2 127.6)">TOTEM_B</text>
</g>
</svg>
